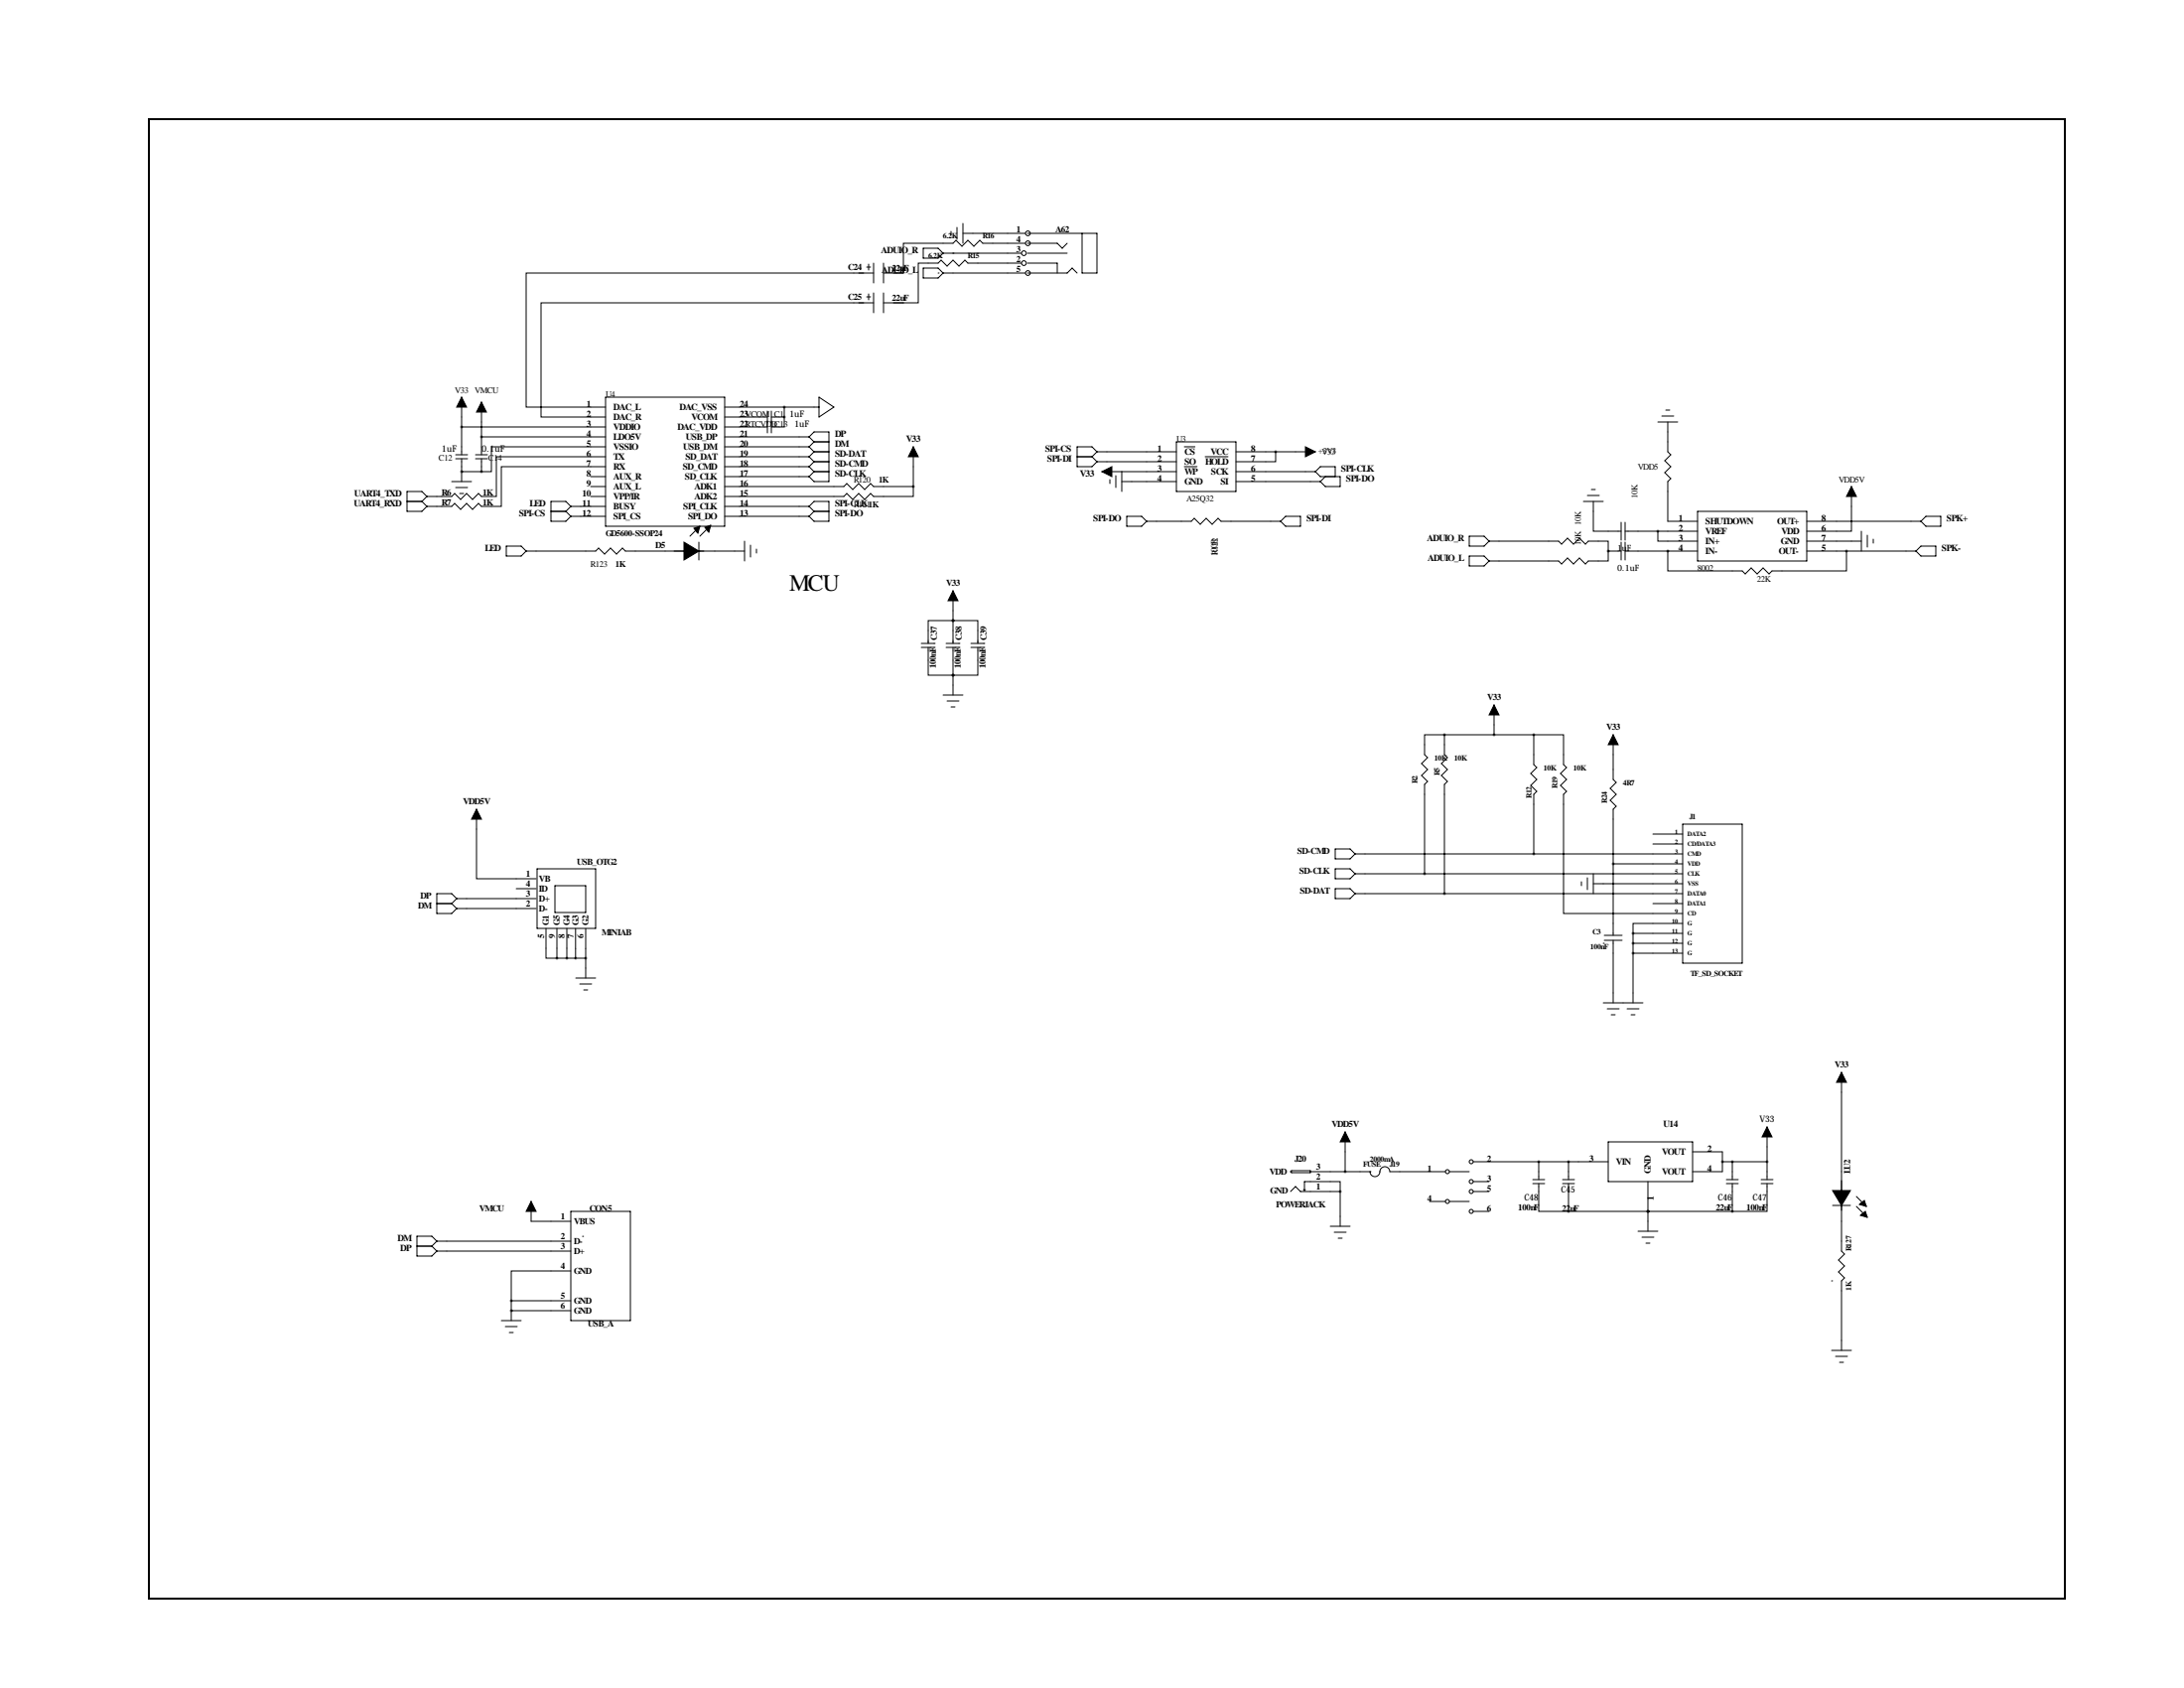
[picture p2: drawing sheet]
<svg xmlns="http://www.w3.org/2000/svg" width="559mm" height="432mm" viewBox="0 0 559 432" stroke-linecap="round" stroke-linejoin="round" font-family="sans-serif">
<path d="M38.1 30.5h490.2v378.4h-490.2z" fill="none" stroke="#000" stroke-width=".51"/>
<g fill="none" stroke="#000" stroke-width=".25">
<path d="M243.3 59.2v1M244.9 58.2v3M246.4 59.7h16M246.4 57.1v5.1M262.9 59.7h17.8v10.1h-3.8v-10.1M221.7 68.3h1.1M221.7 75.9h1.1M222.2 67.6v1.5M222.2 75.2v1.5M223.5 69.8h-88.9v34.3h20.3M223.5 77.5h-85.1v29.2h16.5M223.5 67.3v5.1"/>
<path d="M223.5 74.9v5.1M226.1 67.3v5.1M226.1 74.9v5.1M236.2 63.5h3.8l1.3 1.3-1.3 1.2h-3.8zM236.2 68.6h3.8l1.3 1.2-1.3 1.3h-3.8zM240 69.8h.1M241.3 69.8h21.1M241.3 64.8h20.1M243.8 64.8h.1M261.4 67.3h-13.8l-.7-.8-1.5 1.6-1.6-1.6-1.5 1.6-1.5-1.6-.8 .8h-5.1v10.2h-8.8M262.4 62.2h-10.9l-.8-.7-1.5 1.5-1.6-1.5-1.5 1.5-1.5-1.5-.8 .7h-12.7v7.6h-5M262.9 62.2h7.6l1.3 1.3 1.2-1.3"/>
<path d="M262.9 69.8h10.1l1.3-1.2 1.3 1.2M262.9 67.3h7.6v2.5M262.9 64.8h10.1M116.6 117.3h3M116.6 116.3h3M118.1 101.6v14.7M118.1 117.3v5.9M118.1 109.2h36.8M121.7 117.3h3M121.7 116.3h3M123.2 102.9v13.4M123.2 117.3v3.3"/>
<path d="M123.2 111.8h31.7M154.9 116.8h-27.9v10.2h-3.8l-.8-.8-1.5 1.6-1.5-1.6-1.5 1.6-1.6-1.6-.7 .8h-6.4M154.9 119.4h-26.6v10.1h-5.1l-.8-.7-1.5 1.5-1.5-1.5-1.5 1.5-1.6-1.5-.7 .7h-6.4M154.9 114.3h-29.2v6.3h-2.5M154.9 101.6h30.5v33h-30.5zM185.4 106.7h10.9M185.4 109.2h10.9M185.4 104.1h24.1M185.4 111.8h21.6M185.4 114.3h21.6M185.4 116.8h21.6M185.4 119.4h21.6"/>
<path d="M196.3 105.2v5.5M197.4 106.7h3.3M197.4 105.2v5.5M200.7 106.7v2.5h-3.3M200.7 104.1v2.6M207 111.8l1.3-1.3h3.8v12.7h-3.8l-1.3-1.3M207 111.8l1.3 1.2M207 116.8l1.3 1.3M207 119.4l1.3 1.2M207 114.3l1.3 1.3M208.3 113h3.8M208.3 115.6h3.8"/>
<path d="M208.3 118.1h3.8M208.3 115.6l-1.3 1.2M208.3 118.1l-1.3 1.3M208.3 113l-1.3 1.3M209.5 101.6l3.9 2.5-3.9 2.6zM233.7 114.3v10.2M275.6 116.8h3.8M279.4 116.8l1.3 1.3M280.7 115.6l-1.3-1.3h-3.8v5.1h3.8l1.3-1.3M280.7 115.6h20.3M280.7 118.1h20.3M280.7 115.6l-1.3 1.2"/>
<path d="M301 113h15.2v12.7h-15.2zM303 114.3h2.7M303 119.4h3.3M308.4 116.8h5.8M316.2 115.6h20.3M326.4 115.6v2.5h-10.2M424.2 107.9h5.1M425.2 106.4h3M426.2 104.9h1M426.7 107.9v7.7l.8 .7-1.5 1.6 1.5 1.5-1.5 1.5 1.5 1.5-.8 .8v10.1h7.6M104.1 128.3h3.8M107.9 128.3l1.3 1.2"/>
<path d="M109.2 127l-1.3-1.3h-3.8v5.1h3.8l1.3-1.3M109.2 127l-1.3 1.3M115.6 123.2h5M116.6 124.7h3M117.6 126.2h1M118.1 120.6h.1M118.1 120.6h5.1M129.5 139.7h3.8l1.3 1.3-1.3 1.2h-3.8zM141 130.8h3.8M144.8 130.8l1.2 1.3M146 129.5h8.9M146 132.1h8.9"/>
<path d="M146 129.5l-1.2-1.2h-3.8v5h3.8l1.2-1.2M146 129.5l-1.2 1.3M151.1 121.9h3.8M151.1 124.5h3.8M151.1 127h3.8M178.8 138.7v4.6M179.1 134.6l-2.6 2.6M181.6 134.6l-2.5 2.6M185.4 121.9h21.6M185.4 124.5h30.5l.8-.8 1.5 1.5 1.5-1.5 1.5 1.5 1.6-1.5 .7 .8h10.2M185.4 129.5h21.6M185.4 132.1h21.6"/>
<path d="M190.5 138.4v5.1M192 139.4v3.1M207 129.5l1.3-1.2h3.8v5h-3.8l-1.3-1.2M207 129.5l1.3 1.3M208.3 120.6h3.8M208.3 130.8h3.8M208.3 120.6l-1.3 1.3M208.3 130.8l-1.3 1.3M233.7 124.5v2.5h-10.2l-.7-.8-1.6 1.6-1.5-1.6-1.5 1.6-1.5-1.6-.8 .8h-30.5M281.9 120.6h19.1M284 122.7v1M285.5 121.7v3"/>
<path d="M287 123.2h14M287 120.6v5.1M288.3 132.1h3.8l1.3 1.2-1.3 1.3h-3.8zM293.4 133.3h11.4l.8-.7 1.5 1.5 1.5-1.5 1.5 1.5 1.6-1.5 .7 .7h15.3M316.2 120.6h20.3M316.2 123.2h21.6M327.7 133.3l1.2-1.2h3.8v2.5h-3.8zM336.5 120.6l1.3-1.2h3.8v2.5M336.5 120.6l1.3 1.3h5.1v2.6h-3.8l-1.3-1.3M339.1 121.9l-1.3 1.3M375.9 137.2h3.8l1.3 1.2-1.3 1.3h-3.8zM381 138.4h17.8l.7 .8 1.6-1.5 1.5 1.5 1.5-1.5 1.5 1.5 .8-.8h5.1v2.6"/>
<path d="M405.1 128.3h5.1M406.1 126.7h3.1M407.2 125.2h1M407.7 128.3v7.6h7.1M414.8 133.6v4.6M414.8 138.7v4.6M415.8 135.9h18.5M415.8 133.6v4.6M415.8 138.7v4.6M424.2 135.9v2.5h10.1M434.3 130.8h28v12.7h-28zM462.3 133.3h29.2"/>
<path d="M462.3 138.4h13.9M473.7 124.5v11.4h-11.4M476.2 135.9v5.1M477.8 136.9v3.1M479.3 137.9v1M491.5 133.3l1.3-1.2h3.8v2.5h-3.8zM491.5 139.7h3.8v2.5h-3.8l-1.3-1.2zM134.6 141h17.8l.8-.8 1.5 1.5 1.5-1.5 1.5 1.5 1.6-1.5 .7 .8h30.5M193.5 140.5v1M243.8 158.8h-6.3v5.8M243.8 158.8h.1M243.8 158.8h6.4v5.8"/>
<path d="M243.8 151.1v13.5M375.9 142.2h3.8l1.3 1.3-1.3 1.3h-3.8zM411.5 141v2.5h-5.1l-.8 .8-1.5-1.6-1.5 1.6-1.5-1.6-1.6 1.6-.7-.8h-17.8M411.5 141h.1M411.5 141h3.3M415.8 141h18.5M426.7 141v5h19.1l.7 .8 1.6-1.5 1.5 1.5 1.5-1.5 1.5 1.5 .8-.8h19v-5M426.7 141h.1M462.3 141h27.9M235.7 164.6h3.6M235.7 165.6h3.6M237.5 165.6v7.1h6.3"/>
<path d="M241.3 177.8h5.1M242.1 164.6h3.5M242.1 165.6h3.5M242.3 179.3h3.1M243.8 172.7h.1M243.8 165.6v12.2M248.4 164.6h3.6M248.4 165.6h3.6M250.2 165.6v7.1h-6.4M243.3 180.8h1M369.6 188h-5.1v5l.8 .8-1.6 1.5 1.6 1.5-1.6 1.6 1.6 1.5-.8 .8v22.8M369.6 188v5l.7 .8-1.5 1.5 1.5 1.5-1.5 1.6 1.5 1.5-.7 .8v27.9"/>
<path d="M369.6 188h22.8M382.3 180.3v7.7M392.4 188h7.6v7.6l.8 .7-1.5 1.6 1.5 1.5-1.5 1.5 1.5 1.5-.8 .8v30.5h30.5M392.4 188v7.6l.8 .7-1.5 1.6 1.5 1.5-1.5 1.5 1.5 1.5-.8 .8v15.2M412.7 188v11.4l.8 .8-1.5 1.5 1.5 1.5-1.5 1.5 1.5 1.5-.8 .8v32.3M121.9 207v17.8h15.3M341.6 217.2h3.8l1.3 1.2-1.3 1.3h-3.8zM346.7 218.4h83.8M422.9 213.4h7.6M422.9 215.9h7.6M430.5 210.8h15.3v35.6h-15.3zM111.8 231.1h3.8"/>
<path d="M115.6 231.1l1.2 1.3M116.8 229.9l-1.2-1.3h-3.8v5.1h3.8l1.2-1.3M116.8 232.4h20.4M116.8 229.9h20.4M116.8 229.9l-1.2 1.2M132.1 227.3h5.1M137.4 222.2h15v15.3h-15zM139.7 237.5v7.6h2.8M142 226.6h7.9v6.8h-7.9zM142.5 237.5v7.6M145 237.5v7.6M147.3 237.5v7.6"/>
<path d="M149.9 237.5v12.7M341.6 222.2h3.8l1.3 1.3-1.3 1.3h-3.8zM341.6 227.3h3.8l1.3 1.3-1.3 1.3h-3.8zM346.7 223.5h83.8M346.7 228.6h83.8M404.6 225.6v1M406.1 224.5v3.1M407.7 226.1h22.8M407.7 223.5v5.1M410.5 239.3h4.5M412.7 221h17.8M417.8 238.8h12.7"/>
<path d="M417.8 238.8v17.7M422.9 231.1h7.6M430.5 236.2h-12.7v2.6M142.5 245.1h7.4M147.3 250.2h5.1M148.3 251.7h3.1M149.4 253.2h1M410.2 241.3h.1M410.2 256.5h10.2M410.5 240.5h4.5M411.2 258.1h3.1M412.2 259.6h1.1"/>
<path d="M412.7 240.5v16M416.3 258.1h3.1M417.3 259.6h1M417.8 241.3h12.7M417.8 243.8h12.7M471.2 274.3v45.7l.7 .8-1.5 1.5 1.5 1.5-1.5 1.6 1.5 1.5-.7 .8v17.7M330.5 299.5h4.8v.5h-4.8l-.3-.3zM335.3 299.7h15.2M344.2 289.6v10.1M350.5 299.7a1.33 1.33 0 0 0 1.5 1.3 1.33 1.33 0 0 0 1.1-1.7 1.27 1.27 0 0 1 1.4-.8 1.27 1.27 0 0 1 1.1 1.2h14.2M350.5 299.7h.1M370.8 299.7h5.1"/>
<path d="M376.9 297.2h34.6M393.7 297.2v4.6M401.3 297.2v4.6M411.5 292.1h21.6v10.2h-21.6zM433.1 294.6h7.6v5.1h-7.6M440.7 297.2h11.4M443.2 297.2v4.6M452.1 288.3v13.5M106.7 318.8h3.8M110.5 318.8l1.3 1.2M111.8 317.5h34.2M111.8 317.5l-1.3 1.3"/>
<path d="M111.8 317.5l-1.3-1.3h-3.8v5.1h3.8l1.3-1.3M135.9 307.3v5.1h10.1M146 309.9h15.3v27.9h-15.3zM149.1 316.3h.1M330.2 304.8l1.3-1.3 1.2 1.3h10.2M333.5 304.3l.3 .2M333.8 304.5v-2.2h9.1v2.5M334 304.3l-.2 .2M340.4 313.7h5M341.4 315.2h3M342.4 316.7h1M342.9 304.8v8.9"/>
<path d="M365.8 307.3h4M370.8 307.3h5.1M376.9 309.9h4.1M376.9 302.3h4.1M376.9 304.8h4.1M392.2 302.8h3M392.2 301.8h3M393.7 302.8v7.1h7.6M399.8 302.8h3M399.8 301.8h3M401.3 309.9h41.9M401.3 302.8v7.1"/>
<path d="M419.1 315h5.1M420.1 316.5h3.1M421.1 318h1M421.6 309.9h.1M421.6 302.3v12.7M441.7 302.8h3.1M441.7 301.8h3.1M443.2 302.8v7.1M450.6 302.8h3M450.6 301.8h3M452.1 302.8v7.1h-8.9M468.9 308.4h4.6"/>
<path d="M475 306.1l2.5 2.5M475 308.6l2.5 2.5M111.8 320h34.2M128.3 337.8h5M129.3 339.3h3M130.8 335.3h.1M130.8 332.7h15.2M130.8 335.3h15.2M130.8 332.7v5.1M146 325.1h-15.2v7.6M468.6 327.7h.1M130.3 340.9h1"/>
<path d="M468.6 345.4h5.1M469.6 347h3.1M470.7 348.5h1"/>
<circle cx="263" cy="59.7" r=".61"/>
<circle cx="262" cy="64.8" r=".61"/>
<circle cx="262" cy="67.3" r=".61"/>
<circle cx="263" cy="62.2" r=".61"/>
<circle cx="263" cy="69.8" r=".61"/>
<circle cx="370.3" cy="299.7" r=".51"/>
<circle cx="376.4" cy="297.2" r=".51"/>
<circle cx="370.3" cy="307.3" r=".51"/>
<circle cx="376.4" cy="304.8" r=".51"/>
<circle cx="376.4" cy="302.3" r=".51"/>
<circle cx="376.4" cy="309.9" r=".51"/>
</g>
<g fill="#000" stroke="#000" stroke-width=".25">
<path d="M118.1 101.6l1.3 2.5h-2.6zM123.2 102.9l1.3 2.5h-2.6zM233.7 114.3l1.2 2.5h-2.5zM334 114.3l2.5 1.3-2.5 1.2zM177.5 135.1l1.6-.5-.5 1.8zM180.3 134.9l1.6-.5-.5 1.7zM281.9 120.6l2.6-1.2v2.5zM473.7 124.5l1.3 2.5h-2.6zM175 141h3.8l-3.8 2.3zM175 138.7l3.8 2.3h-3.8zM243.8 151.1l1.3 2.6h-2.5zM382.3 180.3l1.2 2.6h-2.5z"/>
<path d="M412.7 188l1.3 2.5h-2.5zM121.9 207l1.3 2.5h-2.6zM471.2 274.3l1.2 2.6h-2.5zM344.2 289.6l1.2 2.5h-2.5zM452.1 288.3l1.3 2.5h-2.6zM135.9 307.3l1.3 2.6h-2.6zM468.9 304.5h2.3v3.9zM471.2 304.5h2.3l-2.3 3.9zM475.7 308.1l1.3-1 .5 1.5zM476.2 310.6l1.1-.7 .5 1.5-1.8-.5z"/>
</g>
<path d="M243.8 172.7a.05 .05 0 0 0 .1 0 .05 .05 0 0 0-.1 0zM243.8 158.8a.05 .05 0 0 0 .1 0 .05 .05 0 0 0-.1 0zM243.8 158.8a.05 .05 0 0 0 .1 0 .05 .05 0 0 0-.1 0zM243.8 172.7a.05 .05 0 0 0 .1 0 .05 .05 0 0 0-.1 0zM200.6 106.7a.05 .05 0 0 0 .1 0 .05 .05 0 0 0-.1 0zM200.6 104.1a.05 .05 0 0 0 .1 0 .05 .05 0 0 0-.1 0zM392.4 188a.05 .05 0 0 0 .1 0 .05 .05 0 0 0-.1 0zM417.8 243.8a.05 .05 0 0 0 .1 0 .05 .05 0 0 0-.1 0zM417.8 241.3a.05 .05 0 0 0 .1 0 .05 .05 0 0 0-.1 0zM417.8 238.8a.05 .05 0 0 0 .1 0 .05 .05 0 0 0-.1 0zM369.5 188a.05 .05 0 0 0 .1 0 .05 .05 0 0 0-.1 0zM369.5 228.6a.05 .05 0 0 0 .1 0 .05 .05 0 0 0-.1 0zM392.4 218.4a.05 .05 0 0 0 .1 0 .05 .05 0 0 0-.1 0zM382.2 188a.05 .05 0 0 0 .1 0 .05 .05 0 0 0-.1 0zM412.7 221a.05 .05 0 0 0 .1 0 .05 .05 0 0 0-.1 0zM149.8 245.1a.05 .05 0 0 0 .1 0 .05 .05 0 0 0-.1 0zM145 245.1a.05 .05 0 0 0 .1 0 .05 .05 0 0 0-.1 0zM147.2 245.1a.05 .05 0 0 0 .1 0 .05 .05 0 0 0-.1 0zM472.4 141a.05 .05 0 0 0 .1 0 .05 .05 0 0 0-.1 0zM443.2 309.9a.05 .05 0 0 0 .1 0 .05 .05 0 0 0-.1 0zM421.6 309.9a.05 .05 0 0 0 .1 0 .05 .05 0 0 0-.1 0zM421.6 309.9a.05 .05 0 0 0 .1 0 .05 .05 0 0 0-.1 0zM344.1 299.7a.05 .05 0 0 0 .1 0 .05 .05 0 0 0-.1 0zM443.2 297.2a.05 .05 0 0 0 .1 0 .05 .05 0 0 0-.1 0z" fill="#000" stroke="#000" stroke-width=".63"/>
<text font-size="6" x="201.9" y="151.1">MCU</text>
<g font-size="2.4">
<text x="225.5" y="64.8">ADUIO_R</text>
<text x="225.6" y="69.8">ADUIO_L</text>
<text x="150" y="104.1">1</text>
<text x="150" y="106.7">2</text>
<text x="157" y="104.9">DAC_L</text>
<text x="157" y="107.4">DAC_R</text>
<text x="173.9" y="104.9">DAC_VSS</text>
<text x="176.9" y="107.4">VCOM</text>
<text x="189.2" y="106.7">23VCOM</text>
<text x="189.2" y="104.1">24</text>
<text x="150" y="109.2">3</text>
<text x="150" y="111.8">4</text>
<text x="157" y="110">VDDIO</text>
<text x="157" y="112.5">LDO5V</text>
<text x="173.3" y="110">DAC_VDD</text>
<text x="175.5" y="112.5">USB_DP</text>
<text x="189.2" y="111.8">21</text>
<text x="189.2" y="109.2">22RTCVDDC13</text>
<text x="213.6" y="111.8">DP</text>
<text x="231.8" y="113">V33</text>
<text x="150" y="114.3">5</text>
<text x="150" y="116.8">6</text>
<text x="150" y="119.4">7</text>
<text x="157" y="115.1">VSSIO</text>
<text x="157" y="117.6">TX</text>
<text x="174.8" y="115.1">USB_DM</text>
<text x="175.4" y="117.6">SD_DAT</text>
<text x="189.2" y="119.4">18</text>
<text x="189.2" y="116.8">19</text>
<text x="189.2" y="114.3">20</text>
<text x="213.6" y="116.8">SD-DAT</text>
<text x="213.6" y="119.4">SD-CMD</text>
<text x="213.6" y="114.3">DM</text>
<text x="267.4" y="115.6">SPI-CS</text>
<text x="268" y="118.1">SPI-DI</text>
<text x="296.1" y="115.6">1</text>
<text x="296.1" y="118.1">2</text>
<text x="303" y="116.3">CS</text>
<text x="303" y="118.9">SO</text>
<text x="308.4" y="118.9">HOLD</text>
<text x="309.7" y="116.3">VCC</text>
<text x="320" y="118.1">7</text>
<text x="320" y="115.6">8</text>
<text x="150" y="121.9">8</text>
<text x="150" y="124.5">9</text>
<text x="157" y="120.1">RX</text>
<text x="157" y="122.7">AUX_R</text>
<text x="157" y="125.2">AUX_L</text>
<text x="174.7" y="120.1">SD_CMD</text>
<text x="175.2" y="122.7">SD_CLK</text>
<text x="177.7" y="125.2">ADK1</text>
<text x="189.2" y="124.5">16</text>
<text x="189.2" y="121.9">17</text>
<text x="213.6" y="121.9">SD-CLK</text>
<text x="276.3" y="121.9">V33</text>
<text x="296.1" y="120.7">3</text>
<text x="296.1" y="123.2">4</text>
<text x="303" y="121.4">WP</text>
<text x="303" y="123.9">GND</text>
<text x="309.9" y="121.4">SCK</text>
<text x="312.3" y="123.9">SI</text>
<text x="320" y="123.2">5</text>
<text x="320" y="120.7">6</text>
<text x="343.2" y="120.7">SPI-CLK</text>
<text x="344.4" y="123.2">SPI-DO</text>
<text x="90.5" y="129.5">UART4_RXD</text>
<text x="90.7" y="127">UART4_TXD</text>
<text x="135.5" y="129.5">LED</text>
<text x="149" y="127">10</text>
<text x="149" y="129.5">11</text>
<text x="157" y="127.8">VPP/IR</text>
<text x="157" y="130.3">BUSY</text>
<text x="174.8" y="130.3">SPI_CLK</text>
<text x="177.7" y="127.8">ADK2</text>
<text x="189.2" y="129.5">14</text>
<text x="189.2" y="127">15</text>
<text x="213.6" y="129.5">SPI-CLK1K</text>
<text x="132.8" y="132.1">SPI-CS</text>
<text x="149" y="132.1">12</text>
<text x="157" y="132.8">SPI_CS</text>
<text x="176.1" y="132.8">SPI_DO</text>
<text x="189.2" y="132.1">13</text>
<text x="213.6" y="132.1">SPI-DO</text>
<text x="279.7" y="133.4">SPI-DO</text>
<text x="334.3" y="133.4">SPI-DI</text>
<text x="429.4" y="133.4">1</text>
<text x="429.4" y="135.9">2</text>
<text x="436.4" y="134.1">SHUTDOWN</text>
<text x="436.4" y="136.6">VREF</text>
<text x="454.7" y="134.1">OUT+</text>
<text x="455.8" y="136.6">VDD</text>
<text x="466.1" y="135.9">6</text>
<text x="466.1" y="133.4">8</text>
<text x="498.1" y="133.4">SPK+</text>
<text x="124.1" y="141">LED</text>
<text x="365.2" y="138.4">ADUIO_R</text>
<text x="365.3" y="143.5">ADUIO_L</text>
<text x="429.4" y="138.4">3</text>
<text x="429.4" y="141">4</text>
<text x="436.4" y="139.2">IN+</text>
<text x="436.4" y="141.7">IN-</text>
<text x="455.1" y="141.7">OUT-</text>
<text x="455.6" y="139.2">GND</text>
<text x="466.1" y="141">5</text>
<text x="466.1" y="138.4">7</text>
<text x="496.8" y="141">SPK-</text>
<text x="425.6" y="288.3">U14</text>
<text x="406.6" y="297.2">3</text>
<text x="413.5" y="297.9">VIN</text>
<text x="425.2" y="295.4">VOUT</text>
<text x="436.9" y="294.6">2</text>
<text x="436.9" y="299.7">4</text>
<text x="422.4" y="300.2" transform="rotate(-90 422.4 300.2)">GND</text>
<text x="425.2" y="300.5">VOUT</text>
<text x="423.1" y="307.2" transform="rotate(-90 423.1 307.2)">1</text>
<text x="101.8" y="317.5">DM</text>
<text x="102.4" y="320">DP</text>
</g>
<g font-size="2.3">
<text x="260.1" y="59.3">1</text>
<text x="270" y="59.4">A62</text>
<text x="260.1" y="61.9">4</text>
<text x="260.1" y="64.4">3</text>
<text x="216.9" y="69">C24</text>
<text x="228.2" y="69.3">22uF</text>
<text x="260.1" y="69.5">5</text>
<text x="260.1" y="67">2</text>
<text x="216.9" y="76.6">C25</text>
<text x="228.2" y="77">22uF</text>
<text x="201.9" y="106.7">1uF</text>
<text x="203.2" y="109.2">1uF</text>
<text x="113" y="115.6">1uF</text>
<text x="123.2" y="115.6">0.1uF</text>
<text x="113" y="126.7">R6</text>
<text x="113" y="129.3">R7</text>
<text x="123.4" y="126.7">1K</text>
<text x="123.4" y="129.3">1K</text>
<text x="167.7" y="140.2">D5</text>
<text x="242.1" y="149.9">V33</text>
<text x="239.8" y="163.8" transform="rotate(-90 239.8 163.8)">C37</text>
<text x="246.1" y="163.8" transform="rotate(-90 246.1 163.8)">C38</text>
<text x="252.5" y="163.8" transform="rotate(-90 252.5 163.8)">C39</text>
<text x="239.5" y="170.9" transform="rotate(-90 239.5 170.9)">100nF</text>
<text x="245.8" y="170.9" transform="rotate(-90 245.8 170.9)">100nF</text>
<text x="252.2" y="170.9" transform="rotate(-90 252.2 170.9)">100nF</text>
<text x="380.5" y="179.1">V33</text>
<text x="411" y="186.7">V33</text>
<text x="118.5" y="205.7">VDD5V</text>
<text x="147.6" y="221.2">USB_OTG2</text>
<text x="331.9" y="218.4">SD-CMD</text>
<text x="134.6" y="224.3">1</text>
<text x="134.6" y="226.8">4</text>
<text x="137.9" y="225.5">VB</text>
<text x="332.5" y="223.5">SD-CLK</text>
<text x="106.9" y="232.4">DM</text>
<text x="107.6" y="229.9">DP</text>
<text x="134.6" y="231.9">2</text>
<text x="134.6" y="229.4">3</text>
<text x="137.9" y="233.1">D-</text>
<text x="137.9" y="230.6">D+</text>
<text x="137.9" y="228.1">ID</text>
<text x="332.6" y="228.6">SD-DAT</text>
<text x="140.4" y="236.7" transform="rotate(-90 140.4 236.7)">G1</text>
<text x="143.2" y="236.7" transform="rotate(-90 143.2 236.7)">G5</text>
<text x="145.8" y="236.7" transform="rotate(-90 145.8 236.7)">G4</text>
<text x="148" y="236.8" transform="rotate(-90 148 236.8)">G3</text>
<text x="150.6" y="236.8" transform="rotate(-90 150.6 236.8)">G2</text>
<text x="153.9" y="239.2">MINIAB</text>
<text x="139.2" y="240.1" transform="rotate(-90 139.2 240.1)">5</text>
<text x="142" y="240.1" transform="rotate(-90 142 240.1)">9</text>
<text x="144.5" y="240.1" transform="rotate(-90 144.5 240.1)">8</text>
<text x="146.8" y="240.1" transform="rotate(-90 146.8 240.1)">7</text>
<text x="149.4" y="240.1" transform="rotate(-90 149.4 240.1)">6</text>
<text x="469.4" y="273">V33</text>
<text x="450.2" y="287">V33</text>
<text x="340.7" y="288.3">VDD5V</text>
<text x="331.3" y="297.2">J20</text>
<text x="336.8" y="299.2">3</text>
<text x="365.2" y="299.7">1</text>
<text x="380.5" y="297.2">2</text>
<text x="324.8" y="300.5">VDD</text>
<text x="325" y="305.3">GND</text>
<text x="336.8" y="301.8">2</text>
<text x="336.8" y="304.3">1</text>
<text x="380.5" y="302.3">3</text>
<text x="380.5" y="304.8">5</text>
<text x="399.4" y="305.1">C45</text>
<text x="473.4" y="300.3" transform="rotate(-90 473.4 300.3)">LU2</text>
<text x="122.6" y="309.9">VMCU</text>
<text x="143.5" y="311.9">1</text>
<text x="150.8" y="309.9">CON5</text>
<text x="326.5" y="308.8">POWERJACK</text>
<text x="365.2" y="307.3">4</text>
<text x="380.5" y="309.9">6</text>
<text x="388.4" y="309.6">100nF</text>
<text x="390" y="307.1">C48</text>
<text x="399.6" y="309.9">22uF</text>
<text x="439" y="309.6">22uF</text>
<text x="439.5" y="307.1">C46</text>
<text x="446.9" y="309.6">100nF</text>
<text x="448.4" y="307.1">C47</text>
<text x="143.5" y="317">2</text>
<text x="146.8" y="313.2">VBUS</text>
<text x="143.5" y="319.5">3</text>
<text x="146.8" y="318.2">D-</text>
<text x="146.8" y="320.8">D+</text>
<text x="143.5" y="324.6">4</text>
<text x="146.8" y="325.9">GND</text>
<text x="143.5" y="332.2">5</text>
<text x="143.5" y="334.8">6</text>
<text x="146.8" y="333.5">GND</text>
<text x="146.8" y="336">GND</text>
<text x="150.4" y="339.3">USB_A</text>
</g>
<g font-size="2.2">
<text x="116.4" y="100.5">V33</text>
<text x="121.5" y="100.5">VMCU</text>
<text x="154.9" y="101.6">U4</text>
<text x="198.1" y="106.7">C1</text>
<text x="301" y="113">U3</text>
<text x="112.3" y="117.9">C12</text>
<text x="125" y="117.9">C14</text>
<text x="337.3" y="116">+3V3</text>
<text x="338.2" y="116.3">V33</text>
<text x="218.4" y="123.3">R120</text>
<text x="224.8" y="123.3">1K</text>
<text x="419.1" y="120.1">VDD5</text>
<text x="470.4" y="123.3">VDD5V</text>
<text x="218.4" y="129.7">R121</text>
<text x="303.5" y="128.3">A25Q32</text>
<text x="419" y="127.5" transform="rotate(-90 419 127.5)">10K</text>
<text x="154.9" y="137.2">GD5600-SSOP24</text>
<text x="311.4" y="142.2" transform="rotate(-90 311.4 142.2)">100R</text>
<text x="311.7" y="142" transform="rotate(-90 311.7 142)">R122</text>
<text x="404.5" y="139.4" transform="rotate(-90 404.5 139.4)">10K 10K</text>
<text x="413.8" y="141">1uF</text>
<text x="151.1" y="144.9">R123</text>
<text x="157.5" y="144.9">1K</text>
<text x="413.8" y="146.1">0.1uF</text>
<text x="434.3" y="146.1">8002</text>
<text x="449.6" y="148.7">22K</text>
</g>
<g font-size="2">
<text x="241.3" y="60.9">6.2K</text>
<text x="251.5" y="60.9">R16</text>
<text x="237.5" y="66">6.2K</text>
<text x="247.6" y="66">R15</text>
<text x="367" y="194.5">10K</text>
<text x="372.1" y="194.5">10K</text>
<text x="395" y="197.1">10K</text>
<text x="402.6" y="197.1">10K</text>
<text x="362.7" y="200.4" transform="rotate(-90 362.7 200.4)">R2</text>
<text x="368.3" y="198.4" transform="rotate(-90 368.3 198.4)">R5</text>
<text x="398.5" y="201.6" transform="rotate(-90 398.5 201.6)">R19</text>
<text x="415.3" y="200.9">4R7</text>
<text x="391.9" y="204.1" transform="rotate(-90 391.9 204.1)">R12</text>
<text x="411.2" y="205.4" transform="rotate(-90 411.2 205.4)">R24</text>
<text x="432.3" y="209.5">J1</text>
<text x="407.4" y="239">C3</text>
<text x="406.9" y="242.8">100nF</text>
<text x="432.6" y="249.7">TF_SD_SOCKET</text>
<text x="348.8" y="298.4">FUSE</text>
<text x="350.5" y="297.2">2000mA</text>
<text x="355.6" y="298.4">J19</text>
<text x="473.7" y="320" transform="rotate(-90 473.7 320)">R127</text>
<text x="473.7" y="330.2" transform="rotate(-90 473.7 330.2)">1K</text>
</g>
<g font-size="1.6">
<text x="428.5" y="213.4">1</text>
<text x="428.5" y="215.9">2</text>
<text x="431.8" y="213.9">DATA2</text>
<text x="428.5" y="218.4">3</text>
<text x="428.5" y="221">4</text>
<text x="431.8" y="216.4">CD/DATA3</text>
<text x="431.8" y="219">CMD</text>
<text x="431.8" y="221.5">VDD</text>
<text x="428.5" y="223.5">5</text>
<text x="428.5" y="226.1">6</text>
<text x="431.8" y="224">CLK</text>
<text x="431.8" y="226.6">VSS</text>
<text x="428.5" y="228.6">7</text>
<text x="428.5" y="231.1">8</text>
<text x="428.5" y="233.7">9</text>
<text x="431.8" y="229.1">DATA0</text>
<text x="431.8" y="231.7">DATA1</text>
<text x="427.8" y="236.2">10</text>
<text x="427.8" y="238.8">11</text>
<text x="431.8" y="234.2">CD</text>
<text x="431.8" y="236.7">G</text>
<text x="431.8" y="239.3">G</text>
<text x="427.8" y="241.3">12</text>
<text x="427.8" y="243.8">13</text>
<text x="431.8" y="241.8">G</text>
<text x="431.8" y="244.4">G</text>
</g>
</svg>
